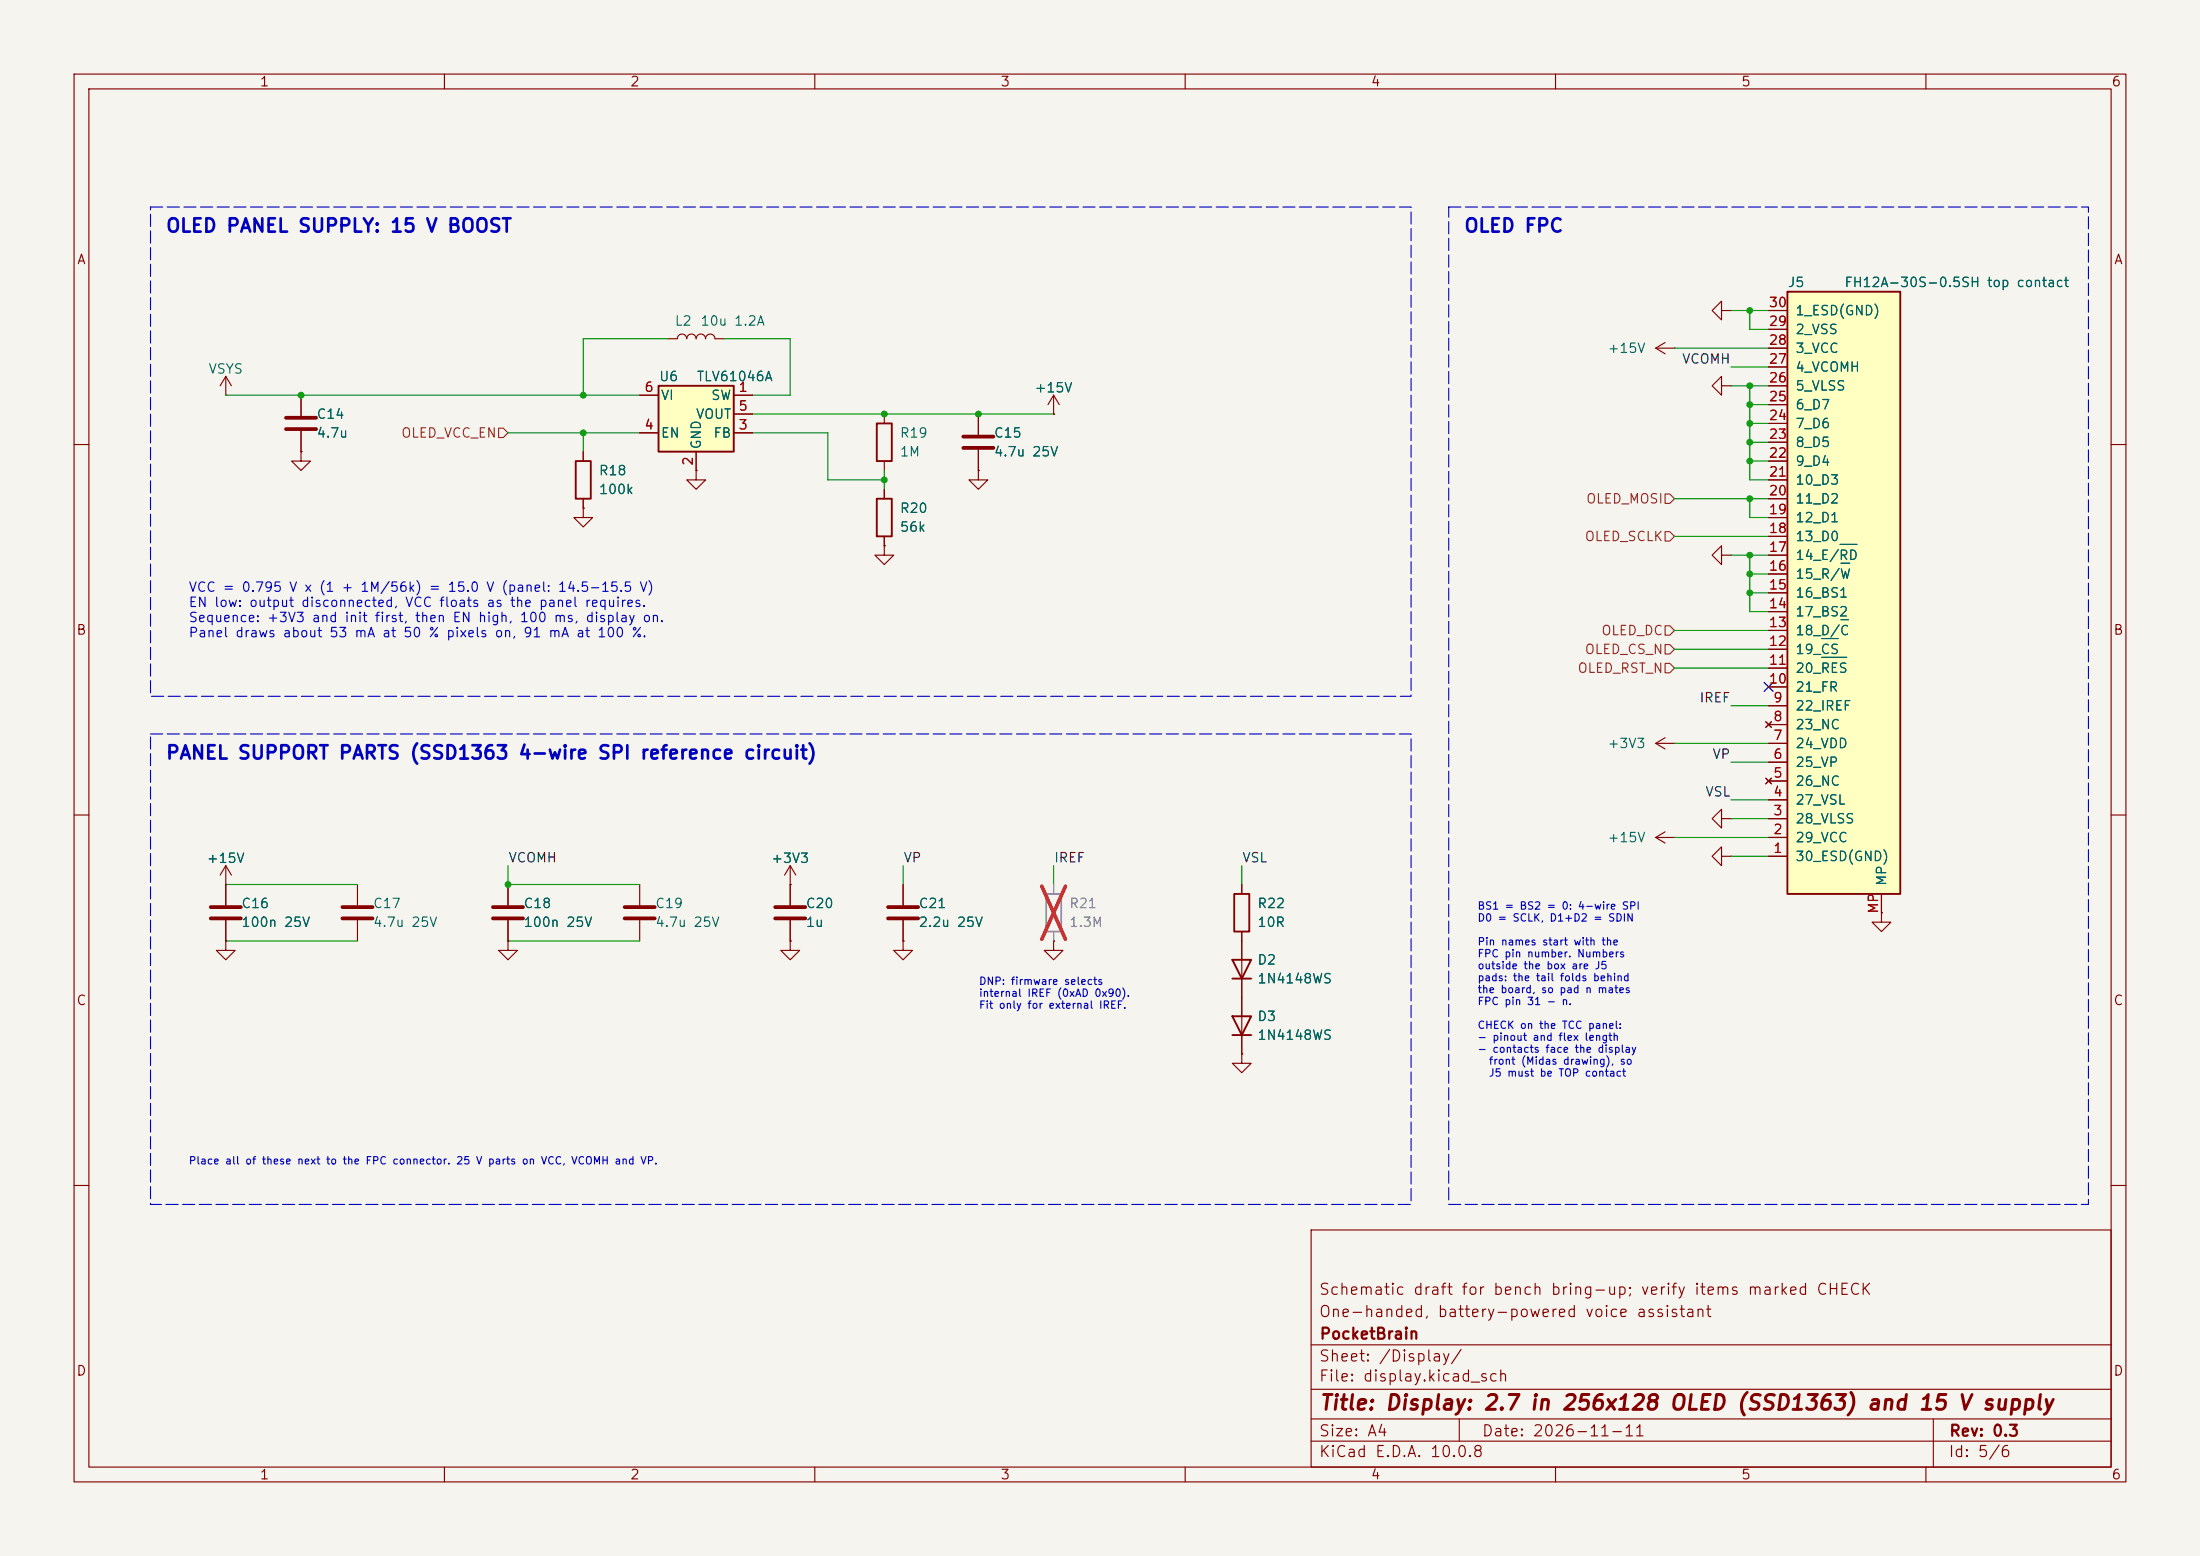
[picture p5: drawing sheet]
<svg xmlns="http://www.w3.org/2000/svg" width="297mm" height="210mm" viewBox="0 0 297 210" stroke-linecap="round" stroke-linejoin="round" font-family="sans-serif">
<path d="M0 0h297v210h-297z" fill="#f5f4ef" stroke="#f5f4ef" stroke-width=".14"/>
<g fill="none" stroke="#840000" stroke-width=".15">
<path d="M10 10h277v190h-277zM12 12h273v186h-273zM60 10v2M110 10v2M160 10v2M210 10v2M260 10v2M10 60h2M285 60h2M10 110h2M48.3 119.4v2.8M285 110h2"/>
<path d="M48.3 124.2v2.8M142.2 127v1.3h1.3l-1.3 1.2-1.2-1.2h1.2M142.2 127h.1M10 160h2M177 166h108v32h-108zM285 160h2M60 198v2M110 198v2M160 198v2M177 194.5h108M177 191.5h108M177 187.5h108"/>
<path d="M177 181.5h108M197 191.5v3M210 198v2M260 198v2M261 191.5v6.5"/>
</g>
<path d="M46.2 122.4h4.1M46.2 124h4.1" fill="none" stroke="#840000" stroke-width=".51"/>
<path d="M141.2 120.7h2.1v5h-2.1z" fill="none" stroke="#9c9b98" stroke-width=".25"/>
<path d="M142.2 119.4v1.3M142.2 125.7v1.3" fill="none" stroke="#9c9b98" stroke-width=".15"/>
<path d="M140.6 119.6l3.2 7.2M143.8 119.6l-3.2 7.2" fill="none" stroke="#e12e31" stroke-width=".46"/>
<path d="M241.3 39.4h15.2v81.3h-15.2z" fill="#ffffc2"/>
<path d="M241.3 39.4h15.2v81.3h-15.2z" fill="none" stroke="#840000" stroke-width=".25"/>
<g fill="none" stroke="#840000" stroke-width=".15">
<path d="M223.5 47h2.6M223.5 47l1.3 .8M224.8 46.2l-1.3 .8M226.1 47h.1M232.4 52.1v-1.3l-1.3 1.3 1.3 1.2v-1.2h1.3M232.4 41.9v-1.3l-1.3 1.3 1.3 1.3v-1.3h1.3M233.7 52.1h.1M233.7 41.9h.1M238.8 59.7h2.5M238.8 57.2h2.5M238.8 54.6h2.5M238.8 52.1h2.5"/>
<path d="M238.8 49.5h2.5M238.8 47h2.5M238.8 44.5h2.5M238.8 41.9h2.5M40.6 61v1.2h1.3l-1.3 1.3-1.2-1.3h1.2M40.6 61h.1M78.7 68.6v1.3h1.3l-1.3 1.2-1.2-1.2h1.2M78.7 68.6h.1M232.4 74.9v-1.2l-1.3 1.2 1.3 1.3v-1.3h1.3M233.7 74.9h.1M238.8 77.5h2.5M238.8 74.9h2.5"/>
<path d="M238.8 72.4h2.5M238.8 69.9h2.5M238.8 67.3h2.5M238.8 64.8h2.5M238.8 62.2h2.5M224.8 99.6l-1.3 .7M238.4 97.4l.7 .8M238.8 97.8h2.5M238.8 95.3h2.5M238.8 92.7h2.5M238.8 90.2h2.5M238.8 87.6h2.5"/>
<path d="M238.8 85.1h2.5M238.8 82.6h2.5M238.8 80h2.5M239.1 97.4l-.7 .8M30.5 119.4h.1M30.5 116.8v5.4M30.5 116.8l-.8 1.3M30.5 116.8l.7 1.3M68.6 119.4v2.8M86.4 119.4v2.8M223.5 113h2.6M223.5 100.3h2.6"/>
<path d="M223.5 100.3l1.3 .8M223.5 113l1.3 .8M224.8 112.3l-1.3 .7M226.1 100.3h.1M226.1 113h.1M232.4 115.6v-1.3l-1.3 1.3 1.3 1.2v-1.2h1.3M232.4 110.5v-1.3l-1.3 1.3 1.3 1.3v-1.3h1.3M233.7 115.6h.1M233.7 110.5h.1M238.4 105l.7 .8M238.8 115.6h2.5M238.8 113h2.5"/>
<path d="M238.8 110.5h2.5M238.8 108h2.5M238.8 105.4h2.5M238.8 102.9h2.5M238.8 100.3h2.5M239.1 105l-.7 .8M30.5 127v1.3h1.2l-1.2 1.2-1.3-1.2h1.3M30.5 127h.1M30.5 124.2v2.8M68.6 127v1.3h1.2l-1.2 1.2-1.3-1.2h1.3M68.6 127h.1M68.6 124.2v2.8"/>
<path d="M86.4 124.2v2.8M254 123.2v1.3h1.3l-1.3 1.2-1.3-1.2h1.3M254 123.2h.1M254 120.7v2.5"/>
</g>
<path d="M248.4 73.5h2.3M248.5 76h1.2M245.9 88.7h3.4M245.9 86.2h2.3M248.5 83.6h1" fill="none" stroke="#006464" stroke-width=".15"/>
<path d="M28.4 122.4h4.1M28.4 124h4.1M66.5 122.4h4.1M66.5 124h4.1M84.3 122.4h4.1M84.3 124h4.1" fill="none" stroke="#840000" stroke-width=".51"/>
<path d="M88.9 52.1h10.2v8.9h-10.2z" fill="#ffffc2"/>
<path d="M88.9 52.1h10.2v8.9h-10.2zM118.4 57.2h2v5h-2zM77.7 62.2h2.1v5.1h-2.1zM118.4 67.3h2v5.1h-2zM166.4 129.5h2.5l-1.3 2.6zM166.4 137.2h2.5l-1.3 2.5zM166.4 132.1h2.5M166.4 139.7h2.5M166.6 120.7h2.1v5h-2.1z" fill="none" stroke="#840000" stroke-width=".25"/>
<g fill="none" stroke="#840000" stroke-width=".15">
<path d="M30.5 53.3h.1M30.5 50.8l-.8 1.3M30.5 50.8l.7 1.3M30.5 50.8v2.5M40.6 53.3v2.8M40.6 58.2v2.8M86.4 53.3h2.5M86.4 58.4h2.5M90.2 45.7h1.2a.64 .64 0 0 1 .7-.6 .64 .64 0 0 1 .6 .6 .64 .64 0 0 1 .6-.6 .64 .64 0 0 1 .7 .6 .64 .64 0 0 1 .6-.6 .64 .64 0 0 1 .6 .6 .64 .64 0 0 1 .7-.6 .64 .64 0 0 1 .6 .6h1.3M99.1 53.3h2.5M99.1 58.4h2.5M99.1 55.9h2.5"/>
<path d="M119.4 55.9v1.3M132.1 55.9v2.8M142.2 55.9h.1M142.2 53.3l-.7 1.3M142.2 53.3l.8 1.3M142.2 53.3v2.6M238.8 59.7h2.5M238.8 57.2h2.5M238.8 54.6h2.5M238.8 52.1h2.5M238.8 49.5h2.5M238.8 47h2.5"/>
<path d="M238.8 44.5h2.5M238.8 41.9h2.5M40.6 61h.1M78.7 68.6h.1M78.7 61v1.2M78.7 67.3v1.3M94 63.5v1.3h1.2l-1.2 1.2-1.3-1.2h1.3M94 63.5h.1M94 61v2.5M119.4 73.7v1.2h1.2l-1.2 1.3-1.3-1.3h1.3M119.4 73.7h.1M119.4 62.2v1.3"/>
<path d="M119.4 66v1.3M119.4 72.4v1.3M132.1 63.5v1.3h1.2l-1.2 1.2-1.3-1.2h1.3M132.1 63.5h.1M132.1 60.7v2.8M238.8 77.5h2.5M238.8 74.9h2.5M238.8 72.4h2.5M238.8 69.9h2.5M238.8 67.3h2.5M238.8 64.8h2.5M238.8 62.2h2.5"/>
<path d="M238.4 97.4l.7 .8M238.8 97.8h2.5M238.8 95.3h2.5M238.8 92.7h2.5M238.8 90.2h2.5M238.8 87.6h2.5M238.8 85.1h2.5M238.8 82.6h2.5M238.8 80h2.5M239.1 97.4l-.7 .8M30.5 119.4h.1M30.5 119.4v2.8"/>
<path d="M68.6 119.4v2.8M106.7 119.4h.1M106.7 116.8l-.8 1.3M106.7 116.8l.7 1.3M106.7 116.8v5.4M121.9 119.4v2.8M167.6 119.4v1.3M238.4 105l.7 .8M238.8 115.6h2.5M238.8 113h2.5M238.8 110.5h2.5M238.8 108h2.5"/>
<path d="M238.8 105.4h2.5M238.8 102.9h2.5M238.8 100.3h2.5M239.1 105l-.7 .8M30.5 127h.1M30.5 124.2v2.8M68.6 127h.1M68.6 124.2v2.8M106.7 127v1.3h1.2l-1.2 1.2-1.3-1.2h1.3M106.7 127h.1M106.7 124.2v2.8M121.9 127v1.3h1.3l-1.3 1.2-1.3-1.2h1.3"/>
<path d="M121.9 127h.1M121.9 124.2v2.8M142.2 127h.1M167.6 125.7v16.5M254 123.2h.1M254 120.7v2.5M167.6 142.2v1.3h1.3l-1.3 1.3-1.2-1.3h1.2M167.6 142.2h.1"/>
</g>
<path d="M38.6 56.4h4.1M38.6 57.9h4.1M130 58.9h4.1M130 60.5h4.1M104.6 122.4h4.1M104.6 124h4.1M119.9 122.4h4.1M119.9 124h4.1" fill="none" stroke="#840000" stroke-width=".51"/>
<path d="M67.3 57.8h.6l.7 .6-.7 .7h-.6zM224.8 71.8h.6l.7 .6-.7 .6h-.6zM224.8 66.7h.6l.7 .6-.7 .6h-.6zM224.8 84.5h.6l.7 .6-.7 .6h-.6zM224.8 87h.6l.7 .6-.7 .7h-.6zM224.8 89.5h.6l.7 .7-.7 .6h-.6z" fill="none" stroke="#725600" stroke-width=".15"/>
<g fill="none" stroke="#009600" stroke-width=".15">
<path d="M30.5 53.3h55.9M68.6 58.4h17.8M78.7 58.4v2.6M90.2 45.7h-11.5v7.6M97.8 45.7h8.9v7.6h-5.1M101.6 58.4h10.2v6.4h7.6M101.6 55.9h40.6M226.1 47h12.7M233.7 52.1h5.1M233.7 41.9h5.1M233.7 49.5h5.1M236.2 41.9v2.6h2.6"/>
<path d="M236.2 52.1v12.7h2.6M236.2 59.7h2.6M236.2 54.6h2.6M236.2 57.2h2.6M119.4 63.5v2.5M226.1 67.3h12.7M226.1 72.4h12.7M233.7 74.9h5.1M236.2 77.5h2.6M236.2 67.3v2.6h2.6M236.2 74.9v7.7h2.6M236.2 62.2h2.6"/>
<path d="M226.1 90.2h12.7M226.1 85.1h12.7M226.1 87.6h12.7M233.7 95.3h5.1M236.2 80h2.6M30.5 119.4h17.8M68.6 116.8v2.6h17.8M121.9 116.8v2.6M142.2 116.8v2.6M167.6 116.8v2.6M226.1 100.3h12.7M226.1 113h12.7"/>
<path d="M233.7 115.6h5.1M233.7 108h5.1M233.7 102.9h5.1M233.7 110.5h5.1M30.5 127h17.8M68.6 127h17.8"/>
</g>
<path d="M238.2 92.1l1.2 1.2M239.4 92.1l-1.2 1.2" fill="none" stroke="#000084" stroke-width=".15"/>
<path d="M20.3 27.9h170.2v66.1h-170.2zM195.6 27.9h86.3v134.7h-86.3zM20.3 99.1h170.2v63.5h-170.2z" fill="none" stroke="#0000c2" stroke-width=".15" stroke-dasharray="1.6 .6"/>
<path d="M142.2 119.4v1.3M142.2 125.7v1.3" fill="none" stroke="#9c9b98" stroke-width=".15"/>
<path d="M140.6 119.6l3.2 7.2M143.8 119.6l-3.2 7.2" fill="none" stroke="#e12e31" stroke-width=".46"/>
<path d="M248.4 73.5h2.3M248.5 76h1.2M245.9 88.7h3.4M245.9 86.2h2.3M248.5 83.6h1" fill="none" stroke="#006464" stroke-width=".15"/>
<g fill="#009600">
<circle cx="132.1" cy="55.9" r=".46"/>
<circle cx="119.4" cy="55.9" r=".46"/>
<circle cx="119.4" cy="64.8" r=".46"/>
<circle cx="236.2" cy="54.6" r=".46"/>
<circle cx="236.2" cy="41.9" r=".46"/>
<circle cx="236.2" cy="52.1" r=".46"/>
<circle cx="236.2" cy="62.2" r=".46"/>
<circle cx="236.2" cy="74.9" r=".46"/>
<circle cx="236.2" cy="67.3" r=".46"/>
<circle cx="236.2" cy="57.2" r=".46"/>
<circle cx="236.2" cy="80" r=".46"/>
<circle cx="236.2" cy="59.7" r=".46"/>
<circle cx="236.2" cy="77.5" r=".46"/>
<circle cx="78.7" cy="58.4" r=".46"/>
<circle cx="78.7" cy="53.3" r=".46"/>
<circle cx="68.6" cy="119.4" r=".46"/>
<circle cx="40.6" cy="53.3" r=".46"/>
</g>
<text font-size="2" fill="#840000" x="178" y="190.8">Title: Display: 2.7 in 256x128 OLED (SSD1363) and 15 V supply</text>
<g font-size="1.8" fill="#0000c2">
<text x="22.3" y="31.8">OLED PANEL SUPPLY: 15 V BOOST</text>
<text x="197.5" y="31.8">OLED FPC</text>
<text x="22.3" y="102.9">PANEL SUPPORT PARTS (SSD1363 4-wire SPI reference circuit)</text>
</g>
<g font-size="1.5" fill="#840000">
<text x="178" y="178.1">One-handed, battery-powered voice assistant</text>
<text x="178" y="175.1">Schematic draft for bench bring-up; verify items marked CHECK</text>
<text x="178" y="184.1">Sheet: /Display/</text>
<text x="178" y="181.1">PocketBrain</text>
<text x="178" y="186.8">File: display.kicad_sch</text>
<text x="178" y="197">KiCad E.D.A. 10.0.8</text>
<text x="178" y="194.2">Size: A4</text>
<text x="200" y="194.2">Date: 2026-11-11</text>
<text x="263" y="197">Id: 5/6</text>
<text x="263" y="194.2">Rev: 0.3</text>
</g>
<g font-size="1.3" fill="#840000">
<text x="35" y="12">1</text>
<text x="85" y="12">2</text>
<text x="135" y="12">3</text>
<text x="185" y="12">4</text>
<text x="235" y="12">5</text>
<text x="285" y="12">6</text>
<text x="10.3" y="36">A</text>
<text x="285.3" y="36">A</text>
<text x="10.2" y="86">B</text>
<text x="285.2" y="86">B</text>
<text x="10.2" y="136">C</text>
<text x="285.2" y="136">C</text>
<text x="10.2" y="186">D</text>
<text x="285.2" y="186">D</text>
<text x="35" y="200">1</text>
<text x="85" y="200">2</text>
<text x="135" y="200">3</text>
<text x="185" y="200">4</text>
<text x="235" y="200">5</text>
<text x="285" y="200">6</text>
</g>
<g font-size="1.3" fill="#a90000">
<text x="238.7" y="41.8">30</text>
<text x="238.7" y="46.9">28</text>
<text x="238.7" y="44.3">29</text>
<text x="86.9" y="53.2">6</text>
<text x="99.6" y="53.2">1</text>
<text x="238.7" y="51.9">26</text>
<text x="238.7" y="49.4">27</text>
<text x="86.9" y="58.3">4</text>
<text x="99.6" y="58.3">3</text>
<text x="99.6" y="55.7">5</text>
<text x="238.7" y="59.6">23</text>
<text x="238.7" y="57">24</text>
<text x="238.7" y="54.5">25</text>
<text x="93.8" y="63" transform="rotate(-90 93.8 63)">2</text>
<text x="238.7" y="64.6">21</text>
<text x="238.7" y="62.1">22</text>
<text x="238.7" y="69.7">19</text>
<text x="238.7" y="67.2">20</text>
<text x="238.7" y="77.3">16</text>
<text x="238.7" y="74.8">17</text>
<text x="238.7" y="72.3">18</text>
<text x="238.7" y="82.4">14</text>
<text x="238.7" y="79.9">15</text>
<text x="238.7" y="87.5">12</text>
<text x="238.7" y="85">13</text>
<text x="238.7" y="92.6">10</text>
<text x="238.7" y="90">11</text>
<text x="239.3" y="95.1">9</text>
<text x="239.3" y="100.2">7</text>
<text x="239.3" y="97.7">8</text>
<text x="239.3" y="107.8">4</text>
<text x="239.3" y="105.3">5</text>
<text x="239.3" y="102.7">6</text>
<text x="239.3" y="112.9">2</text>
<text x="239.3" y="110.4">3</text>
<text x="239.3" y="115.4">1</text>
<text x="253.9" y="123.4" transform="rotate(-90 253.9 123.4)">MP</text>
</g>
<g font-size="1.3" fill="#006464">
<text x="241.3" y="39.1">J5</text>
<text x="248.9" y="39.1">FH12A-30S-0.5SH top contact</text>
<text x="91" y="44.3">L2</text>
<text x="94.5" y="44.3">10u 1.2A</text>
<text x="216.9" y="48">+15V</text>
<text x="242.3" y="48">3_VCC</text>
<text x="242.3" y="45.4">2_VSS</text>
<text x="242.3" y="42.9">1_ESD(GND)</text>
<text x="28.1" y="50.7">VSYS</text>
<text x="88.9" y="51.8">U6</text>
<text x="94" y="51.8">TLV61046A</text>
<text x="139.6" y="53.3">+15V</text>
<text x="242.3" y="53">5_VLSS</text>
<text x="242.3" y="50.5">4_VCOMH</text>
<text x="42.7" y="56.8">C14</text>
<text x="42.7" y="59.4">4.7u</text>
<text x="89.1" y="59.4">EN</text>
<text x="89.1" y="54.3">VI</text>
<text x="93.9" y="56.8">VOUT</text>
<text x="95.9" y="54.3">SW</text>
<text x="96.2" y="59.4">FB</text>
<text x="121.4" y="59.4">R19</text>
<text x="134.1" y="59.4">C15</text>
<text x="242.3" y="58.1">7_D6</text>
<text x="242.3" y="55.6">6_D7</text>
<text x="80.8" y="64.5">R18</text>
<text x="94.9" y="60.7" transform="rotate(-90 94.9 60.7)">GND</text>
<text x="121.4" y="61.9">1M</text>
<text x="134.1" y="61.9">4.7u 25V</text>
<text x="242.3" y="65.7">10_D3</text>
<text x="242.3" y="63.2">9_D4</text>
<text x="242.3" y="60.7">8_D5</text>
<text x="80.8" y="67">100k</text>
<text x="121.4" y="69.5">R20</text>
<text x="242.3" y="70.8">12_D1</text>
<text x="242.3" y="68.3">11_D2</text>
<text x="121.4" y="72.1">56k</text>
<text x="242.3" y="75.9">14_E/RD</text>
<text x="242.3" y="73.4">13_D0</text>
<text x="242.3" y="83.5">17_BS2</text>
<text x="242.3" y="81">16_BS1</text>
<text x="242.3" y="78.4">15_R/W</text>
<text x="242.3" y="88.6">19_CS</text>
<text x="242.3" y="86.1">18_D/C</text>
<text x="242.3" y="93.7">21_FR</text>
<text x="242.3" y="91.1">20_RES</text>
<text x="216.9" y="101.3">+3V3</text>
<text x="242.3" y="101.3">24_VDD</text>
<text x="242.3" y="98.8">23_NC</text>
<text x="242.3" y="96.2">22_IREF</text>
<text x="242.3" y="106.4">26_NC</text>
<text x="242.3" y="103.8">25_VP</text>
<text x="216.9" y="114">+15V</text>
<text x="242.3" y="114">29_VCC</text>
<text x="242.3" y="111.5">28_VLSS</text>
<text x="242.3" y="108.9">27_VSL</text>
<text x="27.8" y="116.8">+15V</text>
<text x="104" y="116.8">+3V3</text>
<text x="242.3" y="116.5">30_ESD(GND)</text>
<text x="255" y="119.7" transform="rotate(-90 255 119.7)">MP</text>
<text x="32.5" y="122.9">C16</text>
<text x="32.5" y="125.4">100n 25V</text>
<text x="50.3" y="122.9">C17</text>
<text x="50.3" y="125.4">4.7u 25V</text>
<text x="70.6" y="122.9">C18</text>
<text x="70.6" y="125.4">100n 25V</text>
<text x="88.4" y="122.9">C19</text>
<text x="88.4" y="125.4">4.7u 25V</text>
<text x="108.7" y="122.9">C20</text>
<text x="108.7" y="125.4">1u</text>
<text x="123.9" y="122.9">C21</text>
<text x="123.9" y="125.4">2.2u 25V</text>
<text x="169.7" y="122.9">R22</text>
<text x="169.7" y="125.4">10R</text>
<text x="169.7" y="130.5">D2</text>
<text x="169.7" y="133">1N4148WS</text>
<text x="169.7" y="138.1">D3</text>
<text x="169.7" y="140.7">1N4148WS</text>
</g>
<g font-size="1.3" fill="#0f0f0f">
<text x="227" y="49.4">VCOMH</text>
<text x="229.3" y="95.1">IREF</text>
<text x="230.1" y="107.8">VSL</text>
<text x="231.1" y="102.7">VP</text>
<text x="68.6" y="116.7">VCOMH</text>
<text x="121.9" y="116.7">VP</text>
<text x="142.2" y="116.7">IREF</text>
<text x="167.6" y="116.7">VSL</text>
</g>
<g font-size="1.3" fill="#725600">
<text x="54.1" y="59.4">OLED_VCC_EN</text>
<text x="214" y="68.3">OLED_MOSI</text>
<text x="213.8" y="73.4">OLED_SCLK</text>
<text x="213.8" y="88.6">OLED_CS_N</text>
<text x="216.1" y="86.1">OLED_DC</text>
<text x="212.9" y="91.1">OLED_RST_N</text>
</g>
<g font-size="1.3" fill="#0000c2">
<text x="25.4" y="80.2">VCC = 0.795 V x (1 + 1M/56k) = 15.0 V (panel: 14.5-15.5 V)</text>
<text x="25.4" y="82.2">EN low: output disconnected, VCC floats as the panel requires.</text>
<text x="25.4" y="84.3">Sequence: +3V3 and init first, then EN high, 100 ms, display on.</text>
<text x="25.4" y="86.3">Panel draws about 53 mA at 50 % pixels on, 91 mA at 100 %.</text>
</g>
<g font-size="1.3" fill="#939391">
<text x="144.3" y="122.9">R21</text>
<text x="144.3" y="125.4">1.3M</text>
</g>
<g font-size="1" fill="#0000c2">
<text x="199.4" y="123">BS1 = BS2 = 0: 4-wire SPI</text>
<text x="199.4" y="124.6">D0 = SCLK, D1+D2 = SDIN</text>
<text x="199.4" y="127.8">Pin names start with the</text>
<text x="199.4" y="129.5">FPC pin number. Numbers</text>
<text x="199.4" y="131.1">outside the box are J5</text>
<text x="132.1" y="133.2">DNP: firmware selects</text>
<text x="132.1" y="134.8">internal IREF (0xAD 0x90).</text>
<text x="132.1" y="136.4">Fit only for external IREF.</text>
<text x="199.4" y="132.7">pads: the tail folds behind</text>
<text x="199.4" y="134.3">the board, so pad n mates</text>
<text x="199.4" y="135.9">FPC pin 31 - n.</text>
<text x="199.4" y="139.1">CHECK on the TCC panel:</text>
<text x="199.4" y="140.7">- pinout and flex length</text>
<text x="199.4" y="142.3">- contacts face the display</text>
<text x="200.9" y="143.9">front (Midas drawing), so</text>
<text x="200.9" y="145.6">J5 must be TOP contact</text>
<text x="25.4" y="157.4">Place all of these next to the FPC connector. 25 V parts on VCC, VCOMH and VP.</text>
</g>
</svg>
